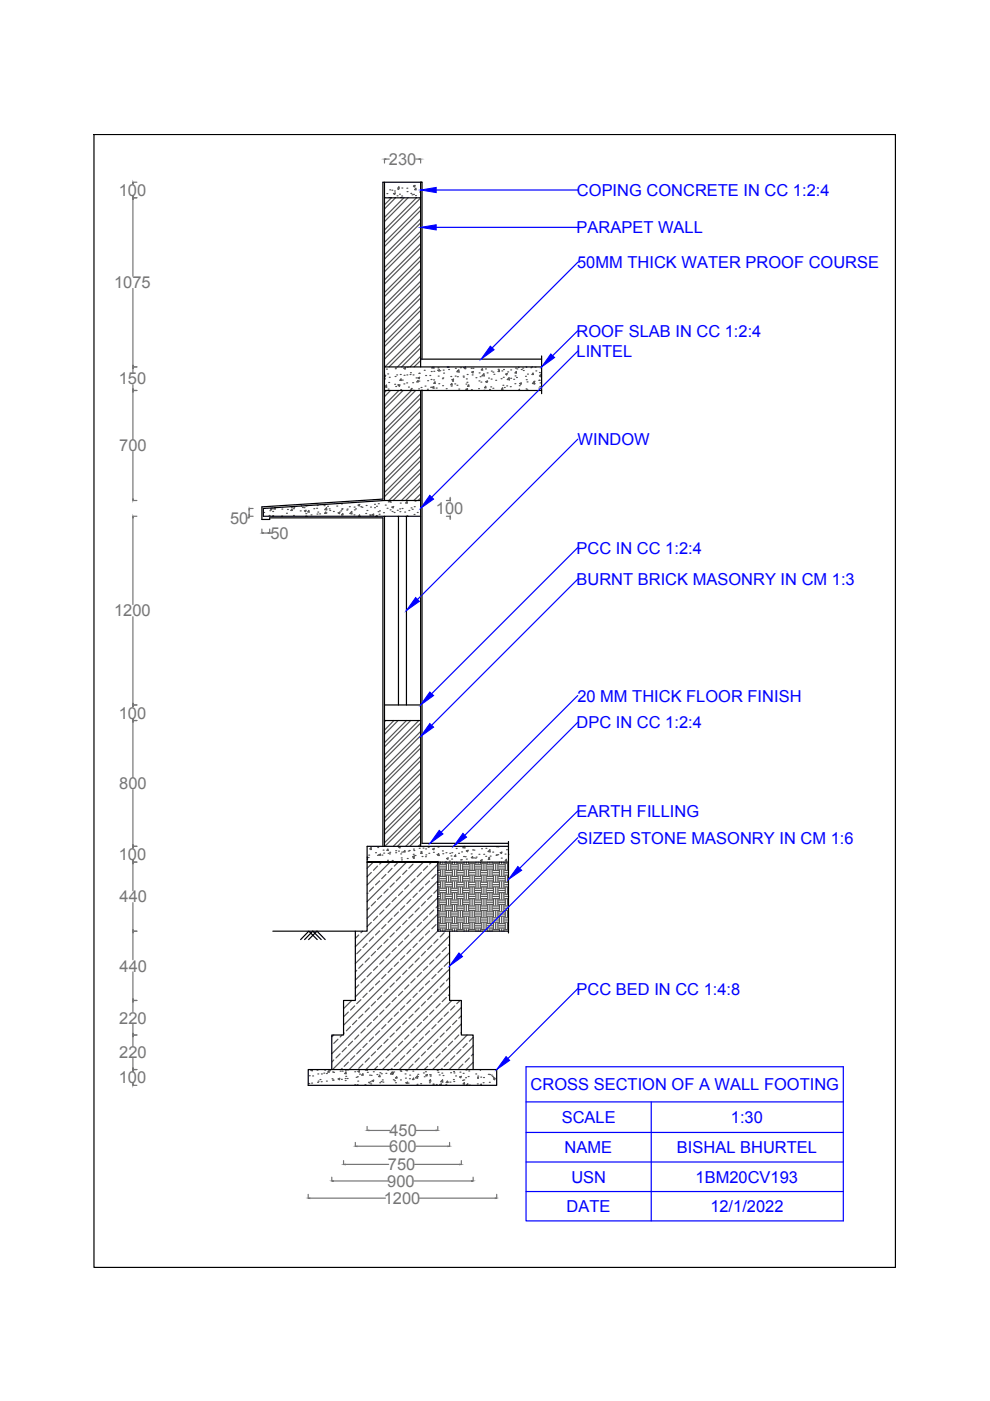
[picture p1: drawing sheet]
<svg xmlns="http://www.w3.org/2000/svg" width="210mm" height="297mm" viewBox="0 0 210 297" stroke-linecap="round" stroke-linejoin="round" font-family="sans-serif">
<!-- layer: DIM -->
<g fill="none" stroke="#767676" stroke-width=".25">
<path d="M28.2 39h.1M28.2 38.6h.8M81.5 33.7v.9M81.8 33.7h.7M88.1 33.7h.7M89.2 33.7v.9M28.2 41.6h.1M28.2 42.3v16.3M28.2 41.9h.8M28.2 61.2v16.3M28.2 78.1v.9M28.2 77.8h.8"/>
<path d="M28.2 81.6v.9M28.2 83.1v10.1M28.2 95.7v10.1M28.2 82.8h.8M28.2 109.8v18.4M28.2 109.5h.8M28.2 106.1h.8M52.8 107.8h.9M52.8 108.1v1M53.7 109.5h-.9v.3h-.3M55.5 112.2v.8M55.8 113h1"/>
<path d="M57.2 112.2v.8h.3M94.6 109.5h.9M94.6 106.1h.9M95.4 105.4v.4M95.4 109.8v.3M28.2 130.8v18.3M28.2 149.8h.1M28.2 152.4v.1M28.2 153.1v11.7M28.2 149.5h.8M28.2 152.8h.8M28.2 167.4v11.7"/>
<path d="M28.2 179.8h.1M28.2 179.4h.8M28.2 197.4h.8M28.2 182.8h.8M28.2 182.4h.1M28.2 183.1v5.7M28.2 191.4v5.7M28.2 197.8v5.7M28.2 219.4h.1M28.2 206.1v5.7M28.2 212.5v2M28.2 217.1v2"/>
<path d="M28.2 219.8v2.1M28.2 219.4h.8M28.2 212.1h.8M28.2 224.4v2M28.2 227.1v.1M28.2 229.7v.1M28.2 230.1h.8M28.2 226.8h.8M77.8 238.8v.9M78.2 239.7h4.4M88.3 239.7h4.2M92.8 238.8v.9"/>
<path d="M65.3 253.2v.8M65.7 254h16M70.3 249.6v.8M70.7 250.4h11.5M72.8 246.1v.8M73.2 246.9h9.2M75.3 242.2v.8M75.7 243h7M87.8 250.4h12.2M87.9 246.9h9.6M88.2 243h6.8M88.9 254h16.1"/>
<path d="M95.3 242.2v.8M97.8 246.1v.8M100.3 249.6v.8M105.3 253.2v.8"/>
</g>
<g fill="#767676" stroke="#767676" stroke-width=".21">
<path d="M28.1 197.1h.2l-.1 .3z"/>
<path d="M28.2 182.8l.1 .3h-.2z"/>
<path d="M28.1 149.1h.2l-.1 .4z"/>
<path d="M28.2 109.5l.1 .3h-.2z"/>
<path d="M77.8 239.7l.4-.1v.1z"/>
<path d="M92.5 239.6l.3 .1h-.3z"/>
<path d="M75.3 243h.4v.1z"/>
<path d="M95 243h.3l-.3 .1z"/>
<path d="M72.8 246.9l.4-.1v.2z"/>
<path d="M97.5 246.8l.3 .1-.3 .1z"/>
<path d="M70.3 250.4l.4-.1v.2z"/>
<path d="M100 250.3l.3 .1-.3 .1z"/>
<path d="M65.3 254h.4v.1z"/>
<path d="M105 254h.3l-.3 .1z"/>
<path d="M28.1 229.8h.2l-.1 .3z"/>
<path d="M28.2 226.8l.1 .3h-.2z"/>
<path d="M28.1 226.4h.2l-.1 .4z"/>
<path d="M28.2 219.4l.1 .4h-.2z"/>
<path d="M28.1 219.1h.2l-.1 .3z"/>
<path d="M28.2 212.1l.1 .4h-.2z"/>
<path d="M28.1 182.4h.2l-.1 .4z"/>
<path d="M28.2 179.4l.1 .4h-.2z"/>
<path d="M28.2 152.8l.1 .3h-.2z"/>
<path d="M28.1 179.1h.2l-.1 .3z"/>
<path d="M28.1 152.5h.2l-.1 .3z"/>
<path d="M28.2 149.5l.1 .3h-.2z"/>
<path d="M28.1 105.8h.2l-.1 .3z"/>
<path d="M28.2 82.8l.1 .3h-.2z"/>
<path d="M28.1 82.5h.2l-.1 .3z"/>
<path d="M28.2 77.8l.1 .3h-.2z"/>
<path d="M28.1 77.5h.2l-.1 .3z"/>
<path d="M28.2 41.9l.1 .4h-.2z"/>
<path d="M28.1 41.6h.2l-.1 .3z"/>
<path d="M28.2 38.6l.1 .4h-.2z"/>
<path d="M95.4 105.8h.1l-.1 .3z"/>
<path d="M95.4 109.5l.1 .3h-.1z"/>
<path d="M81.5 33.7l.3 .1z"/>
<path d="M88.8 33.7h.4z"/>
<path d="M28.2 197.4l.1 .4h-.2z"/>
<path d="M28.1 211.8h.2l-.1 .3z"/>
<path d="M52.8 107.8l.1 .3h-.1z"/>
<path d="M52.8 109.1h.1l-.1 .4z"/>
<path d="M55.5 113l.3-.1v.2z"/>
<path d="M56.8 112.9l.4 .1-.4 .1z"/>
</g>
<!-- layer: HATC -->
<g fill="none" stroke="#545454" stroke-width=".25">
<path d="M84.6 39.6l.1 .3h-.3zM85.2 39.9h.1M86.3 39.9h.1M87.7 39.4l.3-.1-.1 .3zM87.7 39.6h.1M88.2 39.9v.3h-.3zM82 41h.1M82.6 41.9h.1M82.6 40.2h.1M83 41.9l-1.5 1.5M83.1 40.3h.1M83.4 41l.4-.1-.1 .3z"/>
<path d="M83.6 40.5h.1M83.8 41.9l-2.3 2.4M84.2 41.5h.1M84.4 40.2h.1M84.7 41.2h.1M84.9 41.9h.1M85.2 41.6h.1M85.6 41.9l-4.1 4.2M86.3 40.6h.1M86.5 41.9l-5 5.1M87.1 41h.1M87.4 41.3h.1"/>
<path d="M87.7 41.2h.1M88.1 41.5h.1M88.3 41.9l-6.8 6.9M89 40.7h.1M89.2 43.7l-7.7 7.7M89.2 46.4l-7.7 7.6M89.2 49.1l-7.7 7.6M89.2 51.7l-7.7 7.6M89.2 54.3l-7.7 7.7M89.2 57l-7.7 7.7M89.2 59.6l-7.7 7.7M89.2 42l-7.7 7.6"/>
<path d="M89.2 44.6l-7.7 7.7M89.2 47.3l-7.7 7.6M89.2 49.9l-7.7 7.7M89.2 52.6l-7.7 7.6M89.2 55.2l-7.7 7.7M89.2 57.9l-7.7 7.6M81.5 79.7l.3-.1-.1 .3zM81.9 78.3h.1M82.2 79.3h.1M82.5 80h.1M83.8 79.8h.1M83.8 78.2h.1"/>
<path d="M83.8 78h.1M84.1 79.5h.1M84.9 79.4h.1M85.6 78.1l.4-.1-.1 .3zM85.7 79.6h.1M86.3 79.5h.1M86.3 77.8h.1M86.9 79.4h.1M87 79h.1M87.6 79.5h.1M88.8 79.1h.1M88.9 79.1h.1"/>
<path d="M89.2 75.6l-2.3 2.2M89.2 62.3l-7.7 7.7M89.2 64.9l-7.7 7.7M89.2 67.6l-7.7 7.7M89.2 70.3l-7.6 7.5M89.2 72.9l-4.9 4.9M89.2 60.5l-7.7 7.7M89.2 63.2l-7.7 7.7M89.2 65.8l-7.7 7.7M89.2 68.5l-7.7 7.6M89.2 71.1l-6.7 6.7M89.2 73.8l-4 4"/>
<path d="M89.2 76.4l-1.4 1.4M89.9 78.5h.1M90.2 79.6h.1M91.1 79.6h.1M91.4 78.8h.1M91.8 77.8l-.2 .2h.4v-.2M92 78.7h.1M92.8 78.5l.4-.1-.1 .3zM92.9 78h.1M92.9 79.7h.1M93.2 78.6h.1M94 78.5h.1"/>
<path d="M94.1 79.1h.1M94.9 77.8h.3M94.9 77.8h.1M94.9 77.9h.1M95.1 78.3h.1M95.2 77.8h.1M95.6 79.8h.1M96.5 79.7h.1M96.5 78.1h.1M96.9 78.8l.4-.4 .1 .5zM97 79.9h.1M97 78.6h.1"/>
<path d="M97.6 78h.1M98.2 79.7h.1M98.2 80h.1M98.3 77.9h.1M98.7 77.8v.4l-.2-.1zM99 79.4h.1M99.9 78.1h.1M100 78.9l.4-.1-.1 .3zM100.1 79.5h.1M100.3 78.1h.1M101.6 79.1h.1M101.8 79.9h.1"/>
<path d="M102.3 78.2v.3l-.2-.1zM102.6 79.2l.1 .5h-.5zM102.9 78.2h.1M103.3 79.1h.1M104.2 78.7h.1M104.5 78.9h.1M104.7 79.4h.1M105.6 78.3h.1M105.9 78.5v.3h-.3zM106.4 78.6h.1M106.7 80h.1M106.8 78.3h.1"/>
<path d="M107.2 79.3l.4-.1-.2 .3zM107.6 78.9h.1M108.3 78.4h.1M109.2 79.7h.1M109.3 78h.1M109.5 78.8v.3h-.3zM109.6 78.2h.1M109.9 77.9h.1M110.5 78.3h.1M110.8 78h.1M110.9 78.6h.1M111.4 79.8h.1"/>
<path d="M111.5 77.8h.2M111.8 79.3h.1M112.6 78h.1M112.7 77.8h.1M113 79.1l.1 .3h-.3zM113.4 77.8h.1M113.6 78.6h.1M114.4 79h.1M114.4 79.7l.4-.1-.2 .3zM114.5 79.4h.1M81.5 80.3h.1M81.6 82l.3-.4 .1 .5z"/>
<path d="M81.9 82.8l-.4 .4M82.3 82.5h.1M82.4 81.1h.1M82.8 82.8l-1.3 1.3M83.7 81.5h.1M83.9 81.9h.1M84.4 81.6h.1M84.4 81.7l.4-.1-.1 .3zM84.6 82.8l-3.1 3.1M84.9 82.6h.1M85 80.3l.1 .4-.3-.1zM85.3 80.6h.1"/>
<path d="M85.5 82.8l-4 3.9M85.6 81.4h.1M86.2 81.2h.1M86.6 82.1h.1M86.9 82.8l.4-.3v.3M87.2 82.4h.1M87.2 82.8l-5.7 5.7M87.5 81.1h.1M87.6 82.7h.1M88.1 82.8l-6.6 6.6M88.2 80.1h.1M88.6 80.7l.1 .3h-.3z"/>
<path d="M88.6 80.1l.4-.1-.1 .3zM88.8 82.5h.1M88.8 80.8h.1M89.2 83.5l-7.7 7.7M89.2 86.1l-7.7 7.7M89.2 88.8l-7.7 7.7M89.2 91.5l-7.7 7.6M89.2 94.1l-7.7 7.7M89.2 96.8l-7.7 7.6M89.2 99.4l-6.7 6.7M89.2 84.4l-7.7 7.7M89.2 87l-7.7 7.7"/>
<path d="M89.2 89.7l-7.7 7.7M89.2 92.4l-7.7 7.6M89.2 95l-7.7 7.6M89.2 97.6l-7.7 7.7M89.3 82.2h.1M89.4 82.7h.1M90.1 81.9h.1M90.6 82.5h.1M90.7 80.7h.1M91.3 82.1h.1M91.4 80.5h.1M91.6 82.1l.4-.1-.2 .3z"/>
<path d="M91.9 82.3h.1M91.9 80.5h.1M92.2 81l.1 .3h-.3zM92.5 82.3h.1M93 81.4h.1M93.8 80.3h.1M93.8 81.8h.1M93.9 80.1h.1M94.6 82.4h.1M95.7 81.9h.1M95.8 81.3l.1 .3h-.3zM95.8 80.5l.4-.1-.1 .3z"/>
<path d="M96 80.8h.1M96.4 81.4h.1M96.9 81.7h.1M97.3 82.5h.1M98.8 81.4h.1M98.8 82.5l.3-.1-.1 .3zM98.9 80.3h.1M99 82.7h.1M99 81.1h.1M99.4 81.6v.3h-.3zM99.9 82.6h.1M100.9 80.1h.1"/>
<path d="M101.5 82.4h.1M101.5 80.8h.1M102 81h.1M102.6 82.7h.1M103 81.9v.3h-.3zM103 80.9l.4-.1-.2 .3zM103.2 80.8h.1M103.6 80.2h.1M103.8 82.6h.1M104 82h.1M104.1 80.4h.1M104.5 82.3h.1"/>
<path d="M105.1 80.6h.1M106.2 80.3h.1M106.5 82.2l.1 .3h-.3zM106.6 81.7h.1M106.9 82.2h.1M107.4 81.8h.1M107.9 80.1l.1 .4h-.4zM108.2 82h.1M108.3 80.2h.1M108.9 80.4h.1M109.2 81.4h.1M109.5 80h.1"/>
<path d="M109.9 82.8l.2-.3 .1 .3M110.1 81.8h.1M110.2 81.3l.3-.1-.1 .3zM110.3 81.4h.1M111.5 82.5h.1M111.6 80.5h.1M111.7 82.7h.1M111.7 81h.1M113.2 81.4h.1M113.2 80.8h.1M113.3 80.9l.1 .5-.5-.1zM114.2 80.6h.1"/>
<path d="M114.2 82.3h.1M114.3 80.6h.1M114.5 81.9h.1M114.5 81.2h.1M55.9 108.7h.1M57.1 109.3h.1M57.2 108.3h.1M57.3 107.9l.4-.1-.1 .3zM57.8 108.4h.1M57.8 109.3h.1M58.1 107.9l.2-.3 .1 .3zM59.7 109.4h.1"/>
<path d="M59.8 107.9h.1M60.7 108.8h.1M60.9 108h.1M61.8 107.6h.1M61.9 107.9l.1 .3h-.3zM62.2 109.3h.1M62.2 107.9h.1M62.3 107.6h.1M63.7 108.3h.1M63.9 107.3h.1M64 107.3h.1M64.1 107.6h.1"/>
<path d="M64.5 107.6h.1M64.5 108.3l.4-.1-.1 .3zM64.8 108.9h.1M64.8 109.4h.1M64.9 107.3h.1M65.5 108.2l.1 .4-.3-.1zM65.9 109.2h.1M66.5 107.9h.1M67.1 107.8h.1M67.2 109h.1M67.3 107.2h.1M67.4 108.6h.1"/>
<path d="M67.8 109h.1M68.5 107h.1M68.7 107.2h.1M68.8 108.8l.3-.2v.3zM68.9 108l.3-.4 .1 .5h-.4M69.1 108.7h.1M69.5 107.3h.1M69.8 107.9h.1M69.9 108.2h.1M70.7 108.4h.1M71.4 107.3h.1M71.7 108.7l.4-.1-.1 .3z"/>
<path d="M72.2 108.3h.1M72.4 106.8h.1M72.5 108h.1M72.5 107.9h.1M72.7 108.9v.3h-.3zM73.5 108.1h.1M73.6 107.9h.1M74.1 107.4h.1M74.6 108.4v.6l-.4-.1zM75 109.2h.1M75.1 107.5h.1M75.1 108.1h.1"/>
<path d="M75.4 107.9h.1M75.9 107.1l.4-.1-.2 .3zM76 109.5l.2-.3 .1 .3M76.5 107.4h.1M76.7 107.6h.1M77.5 108.9h.1M77.6 107.2h.1M77.8 108.2h.1M78.4 109.2h.1M78.5 109.3h.1M78.6 107.5h.1M78.9 109.1l.3-.1-.1 .3z"/>
<path d="M79.4 107.6h.1M79.4 106.9h.1M79.7 109.5l.2-.2 .1 .2M79.8 107.3h.1M80.2 108.5h.1M80.2 106.8h.1M80.4 109h.1M80.5 108.3h.1M81.3 108.7h.1M81.7 107.1h.1M82.1 107.8h.1M82.3 106.4h.1"/>
<path d="M82.7 106.1l-.2 .2 .3 .1-.1-.3M82.7 108.1h.1M82.8 106.5h.1M83.1 107.5l.4-.1-.2 .3zM83.1 108.4h.1M83.6 108.7h.1M84.2 108.2h.1M84.7 107.9h.1M84.8 108.5h.1M84.9 106.7h.1M85.2 107.8h.1M85.3 106.1h.1"/>
<path d="M85.8 108.6h.1M86.1 106.5h.1M86.3 109.5h.1M86.3 106.4v.3h-.3zM86.7 108.2h.1M87.2 107.7h.1M87.4 108h.1M87.8 109.1h.1M87.8 107.4h.1M88 106.2h.1M88.5 108.7h.1M89.2 102.1l-4.1 4"/>
<path d="M89.2 104.7l-1.5 1.4M89.2 100.3l-5.9 5.8M89.2 102.9l-3.2 3.2M89.2 105.6l-.6 .5M81.7 152.8l-.2 .2M83.5 152.8l-2 2M84.4 152.8l-2.9 2.9M86.2 152.8l-4.7 4.7M87.1 152.8l-5.6 5.6M88.8 152.8l-7.3 7.3M89.2 155.1l-7.7 7.7M89.2 157.8l-7.7 7.6"/>
<path d="M89.2 153.3l-7.7 7.7M89.2 156l-7.7 7.6M89.2 158.6l-7.7 7.7M78.7 179.7v.3h-.3zM80.1 179.7h.1M84.5 179.6l.4-.1-.1 .3zM88.9 179.9h.1M89.2 174.5l-4.9 4.9M89.2 160.4l-7.7 7.6M89.2 163.1l-7.7 7.6M89.2 165.7l-7.7 7.7M89.2 168.3l-7.7 7.7"/>
<path d="M89.2 171l-7.7 7.7M89.2 173.6l-5.8 5.8M89.2 176.3l-3.2 3.1M89.2 179l-.5 .4M89.2 161.3l-7.7 7.6M89.2 163.9l-7.7 7.7M89.2 166.6l-7.7 7.6M89.2 169.2l-7.7 7.7M89.2 171.9l-7.6 7.5M89.2 177.2l-2.3 2.2M89.7 179.8h.1M90.2 180h.1"/>
<path d="M90.8 179.6h.1M92.9 179.6h.1M96.7 179.9h.1M98.4 179.4l-.2 .3 .4 .1-.1-.4M102.1 179.9h.1M103 179.9h.1M105.2 179.5h.1M105.6 179.6h.1M76.1 198.2l-.8 .8M76.9 197.4l-.4 .4M77.8 189.4h.1M77.8 181.7v.5"/>
<path d="M78 181.8h.1M78.2 181.3h.1M78.3 192.5l-.5 .4M78.6 180.1h.1M78.7 185l-.9 .9M78.7 195.6l-.9 .9M79.1 182.8l-1.3 1.3M79.2 188.1l-.9 .9M79.2 198.7l-.9 .8M79.6 180.8h.1M79.6 191.2l-.9 .9M80 181.3h.1"/>
<path d="M80 183.6l-.8 .9M80 194.3l-.8 .8M80.3 181.2l.4-.1-.1 .3zM80.5 186.8l-.9 .8M80.5 197.3l-.9 .9M80.9 182.8l-.4 .4M80.9 189.9l-.9 .8M81 181.3h.1M81.2 180.2h.1M81.3 182.7h.1M81.4 180.9h.1M81.4 192.9l-.9 .9"/>
<path d="M81.8 185.4l-.9 .9M81.8 196l-.9 .9M82.2 182.4h.1M82.2 180l.1 .3h-.3zM82.3 180.9h.1M82.3 188.5l-.9 .9M82.3 199.1l-.9 .9M82.5 182.7h.1M82.6 181h.1M82.6 180.7h.1M82.7 182.8l-4.9 4.8M82.7 191.6l-.9 .9"/>
<path d="M83 182.8l.2-.3v.3M83.1 184.1l-.8 .9M83.1 194.7l-.8 .9M83.2 182.4h.1M83.6 187.2l-.9 .9M83.6 197.8l-.9 .9M83.9 180.8h.1M83.9 180.4h.1M84 190.3l-.9 .9M84.4 182.8l-.8 .8M84.5 180.5h.1M84.5 193.4l-.9 .9"/>
<path d="M84.9 185.9l-.9 .9M84.9 196.5l-.9 .8M84.9 181h.1M85.1 181.9h.1M85.1 182.3h.1M85.2 180.7h.1M85.4 189l-.9 .9M85.4 199.5l-.9 .9M85.8 192.1l-.9 .8M85.8 180.3l.1 .3h-.3zM86.2 182.8l-8.4 8.4M86.3 184.5l-.9 .9"/>
<path d="M86.3 195.1l-.9 .9M86.3 182h.1M86.6 180.5h.1M86.7 187.6l-.9 .9M86.7 198.2l-.9 .9M86.8 180.3h.1M87.1 190.7l-.8 .9M87.5 181.6l.4-.1-.2 .3zM87.6 181.8h.1M87.6 183.2l-.9 .9M87.6 193.8l-.9 .9M87.6 181.1h.1"/>
<path d="M87.7 180h.1M87.7 182h.1M87.7 180.3h.1M88 181.4h.1M88 186.3l-.9 .9M88 196.9l-.9 .9M88.5 189.4l-.9 .9M88.9 192.5l-.9 .9M89.2 180.6h.1M89.4 185l-.9 .9M89.4 195.6l-.9 .9M89.4 180.6l.1 .4-.3-.1z"/>
<path d="M89.5 181.6h.1M89.8 182.8l-12 11.9M89.8 188.1l-.9 .9M89.8 198.7l-.9 .8M90.2 181.6h.1M90.2 191.2l-.8 .9M90.3 181.3h.1M90.7 183.6l-.9 .9M90.7 194.3l-.9 .8M90.9 180.9h.1M91.1 186.8l-.9 .8M91.1 197.3l-.9 .9"/>
<path d="M91.5 182.8l-.4 .4M91.6 189.9l-.9 .8M91.7 180l.4-.1-.1 .3zM91.9 180.7h.1M92 192.9l-.9 .9M92.4 185.4l-.8 .9M92.4 196l-.8 .9M92.7 181.2h.1M92.8 181.3h.1M92.8 182.7h.1M92.8 183h.4M92.8 185.5h.4"/>
<path d="M92.8 188h.4M92.8 190.5h.4M92.8 193h.4M92.8 195.5h.4M92.8 185h.4M92.8 187.6h.4M92.8 190.1h.4M92.8 192.6h.4M92.8 195.1h.4M92.8 184.6h.4M92.8 187.1h.4M92.8 189.6h.4"/>
<path d="M92.8 194.6h.4M92.8 197.1h.4M92.8 183.2l-17.5 17.5M92.8 186.8l-17.5 17.5M92.8 190.3l-17.5 17.5M92.8 193.8l-17.5 17.6M92.8 197.4l-20 20M92.8 188.5l-.8 .9M92.9 199.1l-.9 .9M92.9 181.4h.1M93 181l.1 .3h-.3zM93.1 183.2v1.2"/>
<path d="M93.1 185.7v1.2M93.1 188.2v1.2M93.1 190.7v1.2M93.1 193.2v1.2M93.1 195.7v1.2M93.2 184.3h1.3M93.2 186.8h1.3M93.2 189.3h1.3M93.2 191.8h1.3M93.2 194.3h1.3M93.2 196.8h1.3M93.2 183.8h1.3"/>
<path d="M93.2 186.3h1.3M93.2 188.8h1.3M93.2 191.3h1.3M93.2 193.8h1.3M93.2 196.3h1.3M93.2 183.3h1.3M93.2 185.8h1.3M93.2 188.3h1.3M93.2 190.8h1.3M93.2 192.1h-.4l-.4 .4M93.2 193.3h1.3M93.2 195.8h1.3"/>
<path d="M93.4 182.8v.4M93.4 184.4v1.3M93.4 186.9v1.3M93.4 189.4v1.3M93.4 191.9v1.3M93.4 194.4v1.3M93.4 196.9v.5M93.8 180.4h.1M93.9 181h.1M93.9 182.8v.4M93.9 184.4v1.3M93.9 186.9v1.3"/>
<path d="M93.9 189.4v1.3M93.9 191.9v1.3M93.9 194.4v1.3M93.9 196.9v.5M94.2 197.8l-.9 .9M94.3 182.8v.4M94.3 184.4v1.3M94.3 186.9v1.3M94.3 189.4v1.3M94.3 191.9v1.3M94.3 194.4v1.3M94.3 196.9v.5"/>
<path d="M94.5 182.7h.1M94.5 183h1.2M94.5 185.5h1.2M94.5 188h1.2M94.5 190.5h1.2M94.5 193h1.2M94.5 195.5h1.2M94.5 185h1.2M94.5 187.6h1.2M94.5 190.1h1.2M94.5 192.6h1.2M94.5 195.1h1.2"/>
<path d="M94.5 184.6h1.2M94.5 187.1h1.2M94.5 189.6h1.2M94.5 192.1h1.2M94.5 194.6h1.2M94.5 197.1h1.2M94.6 180.8h.1M94.6 183.2v1.2M94.6 185.7v1.2M94.6 188.2v1.2M94.6 190.7v1.2M94.6 193.2v1.2"/>
<path d="M94.6 195.7v1.2M94.7 182l.3-.1-.1 .3zM95.1 183.2v1.2M95.1 185.7v1.2M95.1 188.2v1.2M95.1 190.7v1.2M95.1 193.2v1.2M95.1 195.7v1.2M95.3 182.6h.1M95.3 198.4l-25 25M95.4 180.9h.1M95.6 183.2v1.2"/>
<path d="M95.6 185.7v1.2M95.6 188.2v1.2M95.6 190.7v1.2M95.6 193.2v1.2M95.6 195.7v1.2M95.6 181.5h.1M95.7 182.1h.1M95.7 184.3h1.3M95.7 186.8h1.3M95.7 189.3h1.3M95.7 191.8h1.3M95.7 194.3h1.3"/>
<path d="M95.7 196.8h1.3M95.7 183.8h1.3M95.7 186.3h1.3M95.7 188.8h1.3M95.7 191.3h1.3M95.7 193.8h1.3M95.7 196.3h1.3M95.7 183.3h1.3M95.7 185.8h1.3M95.7 188.3h1.3M95.7 190.8h1.3M95.7 193.3h1.3"/>
<path d="M95.7 195.8h1.3M95.8 180.8h.1M95.9 182.8v.4M95.9 184.4v1.3M95.9 186.9v1.3M95.9 189.4v1.3M95.9 191.9v1.3M95.9 194.4v1.3M95.9 196.9v.5M96.4 182.8v.4M96.4 184.4v1.3M96.4 186.9v1.3"/>
<path d="M96.4 189.4v1.3M96.4 191.9v1.3M96.4 194.4v1.3M96.4 196.9v.5M96.6 181.3v.3h-.3zM96.8 182.8v.4M96.8 184.4v1.3M96.8 186.9v1.3M96.8 189.4v1.3M96.8 191.9v1.3M96.8 194.4v1.3M96.8 196.9v.5"/>
<path d="M97 183h1.2M97 185.5h1.2M97 188h1.2M97 190.5h1.2M97 193h1.2M97 195.5h1.2M97 185h1.2M97 187.6h1.2M97 190.1h1.2M97 192.6h1.2M97 195.1h1.2M97 184.6h1.2"/>
<path d="M97 187.1h1.2M97 189.6h1.2M97 192.1h1.2M97 194.6h1.2M97 197.1h1.2M97.1 183.2v1.2M97.1 185.7v1.2M97.1 188.2v1.2M97.1 190.7v1.2M97.1 193.2v1.2M97.1 195.7v1.2M97.2 180.9h.1"/>
<path d="M97.6 183.2v1.2M97.6 185.7v1.2M97.6 188.2v1.2M97.6 190.7v1.2M97.6 193.2v1.2M97.6 195.7v1.2M97.6 182.3h.1M97.8 182.3h.1M97.9 180.6h.1M98.1 183.2v1.2M98.1 185.7v1.2M98.1 188.2v1.2"/>
<path d="M98.1 190.7v1.2M98.1 193.2v1.2M98.1 195.7v1.2M98.2 184.3h1.3M98.2 186.8h1.3M98.2 189.3h1.3M98.2 191.8h1.3M98.2 194.3h1.3M98.2 196.8h1.3M98.2 183.8h1.3M98.2 186.3h1.3M98.2 188.8h1.3"/>
<path d="M98.2 191.3h1.3M98.2 193.8h1.3M98.2 196.3h1.3M98.2 183.3h1.3M98.2 185.8h1.3M98.2 188.3h1.3M98.2 190.8h1.3M98.2 193.3h1.3M98.2 195.8h1.3M98.3 181.6h.1M98.4 182.8v.4M98.4 184.4v1.3"/>
<path d="M98.4 186.9v1.3M98.4 189.4v1.3M98.4 191.9v1.3M98.4 194.4v1.3M98.4 196.9v.5M98.6 181.6h.1M98.9 182.1h.1M98.9 180.4l.4-.1-.2 .3zM98.9 182.8v.4M98.9 184.4v1.3M98.9 186.9v1.3M98.9 189.4v1.3"/>
<path d="M98.9 191.9v1.3M98.9 194.4v1.3M98.9 196.9v.5M99 180.4h.1M99.3 182.8v.4M99.3 184.4v1.3M99.3 186.9v1.3M99.3 189.4v1.3M99.3 191.9v1.3M99.3 194.4v1.3M99.3 196.9v.5M99.5 183h1.2"/>
<path d="M99.5 185.5h1.2M99.5 188h1.2M99.5 190.5h1.2M99.5 193h1.2M99.5 195.5h1.2M99.5 185h1.2M99.5 187.6h1.2M99.5 190.1h1.2M99.5 192.6h1.2M99.5 195.1h1.2M99.5 184.6h1.2M99.5 187.1h1.2"/>
<path d="M99.5 189.6h1.2M99.5 192.1h1.2M99.5 194.6h1.2M99.5 197.1h1.2M99.6 183.2v1.2M99.6 185.7v1.2M99.6 188.2v1.2M99.6 190.7v1.2M99.6 193.2v1.2M99.6 195.7v1.2M99.9 181h.1M99.9 181.8l.3-.2v.3z"/>
<path d="M100.1 183.2v1.2M100.1 185.7v1.2M100.1 188.2v1.2M100.1 190.7v1.2M100.1 193.2v1.2M100.1 195.7v1.2M100.2 180.2h.1M100.4 181.9h.1M100.5 180.2h.1M100.6 183.2v1.2M100.6 185.7v1.2M100.6 188.2v1.2"/>
<path d="M100.6 190.7v1.2M100.6 193.2v1.2M100.6 195.7v1.2M100.7 184.3h1.3M100.7 186.8h1.3M100.7 189.3h1.3M100.7 191.8h1.3M100.7 194.3h1.3M100.7 196.8h1.3M100.7 183.8h1.3M100.7 186.3h1.3M100.7 188.8h1.3"/>
<path d="M100.7 191.3h1.3M100.7 193.8h1.3M100.7 196.3h1.3M100.7 183.3h1.3M100.7 185.8h1.3M100.7 188.3h1.3M100.7 190.8h1.3M100.7 193.3h1.3M100.7 195.8h1.3M100.8 181.9h.1M100.9 182.8v.4M100.9 184.4v1.3"/>
<path d="M100.9 186.9v1.3M100.9 189.4v1.3M100.9 191.9v1.3M100.9 194.4v1.3M100.9 196.9v.5M101 181.7h.1M101.4 182.8v.4M101.4 184.4v1.3M101.4 186.9v1.3M101.4 189.4v1.3M101.4 191.9v1.3M101.4 194.4v1.3"/>
<path d="M101.4 196.9v.5M101.5 181.1h.1M101.8 182.8v.4M101.8 184.4v1.3M101.8 186.9v1.3M101.8 189.4v1.3M101.8 191.9v1.3M101.8 194.4v1.3M101.8 196.9v.5M101.9 182.4l.3-.1-.1 .3zM102 183h1.2M102 185.5h1.2"/>
<path d="M102 188h1.2M102 190.5h1.2M102 193h1.2M102 195.5h1.2M102 185h1.2M102 187.6h1.2M102 190.1h1.2M102 192.6h1.2M102 195.1h1.2M102 184.6h1.2M102 187.1h1.2M102 189.6h1.2"/>
<path d="M102 192.1h1.2M102 194.6h1.2M102 197.1h1.2M102.1 183.2v1.2M102.1 185.7v1.2M102.1 188.2v1.2M102.1 190.7v1.2M102.1 193.2v1.2M102.1 195.7v1.2M102.6 181.1h.1M102.6 183.2v1.2M102.6 185.7v1.2"/>
<path d="M102.6 188.2v1.2M102.6 190.7v1.2M102.6 193.2v1.2M102.6 195.7v1.2M103 181.6h.1M103.1 183.2v1.2M103.1 185.7v1.2M103.1 188.2v1.2M103.1 190.7v1.2M103.1 193.2v1.2M103.1 195.7v1.2M103.2 184.3h1.3"/>
<path d="M103.2 186.8h1.3M103.2 189.3h1.3M103.2 191.8h1.3M103.2 194.3h1.3M103.2 196.8h1.3M103.2 183.8h1.3M103.2 186.3h1.3M103.2 188.8h1.3M103.2 191.3h1.3M103.2 193.8h1.3M103.2 196.3h1.3M103.2 183.3h1.3"/>
<path d="M103.2 185.8h1.3M103.2 188.3h1.3M103.2 190.8h1.3M103.2 193.3h1.3M103.2 195.8h1.3M103.4 182.8v.4M103.4 184.4v1.3M103.4 186.9v1.3M103.4 189.4v1.3M103.4 191.9v1.3M103.4 194.4v1.3M103.4 196.9v.5"/>
<path d="M103.5 180.5l.4-.3v.4zM103.6 181.8h.1M103.7 181.9l.1 .3h-.3zM103.9 182.8v.4M103.9 184.4v1.3M103.9 186.9v1.3M103.9 189.4v1.3M103.9 191.9v1.3M103.9 194.4v1.3M103.9 196.9v.5M103.9 181.5h.1M104.3 182.8v.4"/>
<path d="M104.3 184.4v1.3M104.3 186.9v1.3M104.3 189.4v1.3M104.3 191.9v1.3M104.3 194.4v1.3M104.3 196.9v.5M104.5 180.7h.1M104.5 183h1.2M104.5 185.5h1.2M104.5 188h1.2M104.5 190.5h1.2M104.5 193h1.2"/>
<path d="M104.5 195.5h1.2M104.5 185h1.2M104.5 187.6h1.2M104.5 190.1h1.2M104.5 192.6h1.2M104.5 195.1h1.2M104.5 184.6h1.2M104.5 187.1h1.2M104.5 189.6h1.2M104.5 192.1h1.2M104.5 194.6h1.2M104.5 197.1h1.2"/>
<path d="M104.6 183.2v1.2M104.6 185.7v1.2M104.6 188.2v1.2M104.6 190.7v1.2M104.6 193.2v1.2M104.6 195.7v1.2M105.1 183.2v1.2M105.1 185.7v1.2M105.1 188.2v1.2M105.1 190.7v1.2M105.1 193.2v1.2M105.1 195.7v1.2"/>
<path d="M105.2 181.3h.1M105.5 181.2h.1M105.6 183.2v1.2M105.6 185.7v1.2M105.6 188.2v1.2M105.6 190.7v1.2M105.6 193.2v1.2M105.6 195.7v1.2M105.7 184.3h1.3M105.7 186.8h1.3M105.7 189.3h1.3M105.7 191.8h1.3"/>
<path d="M105.7 194.3h1.3M105.7 196.8h1.3M105.7 183.8h1.3M105.7 186.3h1.3M105.7 188.8h1.3M105.7 191.3h1.3M105.7 193.8h1.3M105.7 196.3h1.3M105.7 183.3h1.3M105.7 185.8h1.3M105.7 188.3h1.3M105.7 190.8h1.3"/>
<path d="M105.7 193.3h1.3M105.7 195.8h1.3M105.9 182.8v.4M105.9 184.4v1.3M105.9 186.9v1.3M105.9 189.4v1.3M105.9 191.9v1.3M105.9 194.4v1.3M105.9 196.9v.5M106.1 180.8l.3-.1-.1 .3zM106.3 181.9h.1M106.4 182.8v.4"/>
<path d="M106.4 184.4v1.3M106.4 186.9v1.3M106.4 189.4v1.3M106.4 191.9v1.3M106.4 194.4v1.3M106.4 196.9v.5M106.8 182.8v.4M106.8 184.4v1.3M106.8 186.9v1.3M106.8 189.4v1.3M106.8 191.9v1.3M106.8 194.4v1.3"/>
<path d="M106.8 196.9v.5M107 183h.8M107 185.5h.8M107 188h.8M107 190.5h.8M107 193h.8M107 195.5h.8M107 185h.8M107 187.6h.8M107 190.1h.8M107 192.6h.8M107 195.1h.8"/>
<path d="M107 184.6h.8M107 187.1h.8M107 189.6h.8M107 192.1h.8M107 194.6h.8M107 197.1h.8M107.1 181.1h.1M107.1 183.2v1.2M107.1 185.7v1.2M107.1 188.2v1.2M107.1 190.7v1.2M107.1 193.2v1.2"/>
<path d="M107.1 195.7v1.2M107.3 182.2l.1 .3h-.3zM107.4 180.2h.1M107.6 183.2v1.2M107.6 185.7v1.2M107.6 188.2v1.2M107.6 190.7v1.2M107.6 193.2v1.2M107.6 195.7v1.2M70.8 219.4l-.5 .5M72.5 219.4l-.4 .5M73 219l-.2 .1"/>
<path d="M73.9 214.6l-.9 .9M74.3 217.7l-.9 .9M74.6 212.1l-1.8 1.8M75.2 213.3l-.9 .9M75.6 205.7l-.3 .4M75.6 216.4l-.9 .8M76.1 208.8l-.8 .8M76.1 219.4l-.9 .9M76.5 201.3l-.9 .9M76.5 211.9l-.9 .9M76.9 204.4l-.8 .9M76.9 215l-.8 .9"/>
<path d="M77.4 207.5l-.9 .9M77.4 218.1l-.9 .9M77.8 200l-.9 .9M77.8 210.6l-.9 .9M78.3 203.1l-.9 .9M78.3 213.7l-.9 .9M78.7 206.2l-.9 .9M78.7 216.8l-.9 .9M79.2 209.3l-.9 .9M79.2 219.9l-.9 .9M79.6 201.7l-.9 .9M79.6 212.4l-.9 .9"/>
<path d="M80 204.9l-.8 .8M80 215.5l-.8 .9M80.5 208l-.9 .8M80.5 218.6l-.9 .8M80.9 200.4l-.9 .9M80.9 211.1l-.9 .8M81.4 203.5l-.9 .9M81.4 214.2l-.9 .8M81.8 206.6l-.9 .9M81.8 217.2l-.9 .9M82.3 209.7l-.9 .9M82.7 202.2l-.9 .9"/>
<path d="M82.7 212.8l-.9 .9M83.1 205.3l-.8 .9M83.1 215.9l-.8 .9M83.6 208.4l-.9 .9M83.6 219l-.9 .9M84 200.9l-.9 .8M84 211.5l-.9 .9M84.5 204l-.9 .9M84.5 214.6l-.9 .9M84.9 207.1l-.9 .9M84.9 217.7l-.9 .9M85.4 210.2l-.9 .9"/>
<path d="M85.8 202.6l-.9 .9M85.8 213.3l-.9 .9M86.3 205.7l-.9 .9M86.3 216.4l-.9 .8M86.7 208.8l-.9 .9M86.7 219.4l-.9 .9M87.1 201.3l-.8 .9M87.1 211.9l-.8 .9M87.6 204.4l-.9 .9M87.6 215l-.9 .9M88 207.5l-.9 .9M88 218.1l-.9 .9"/>
<path d="M88.5 200l-.9 .9M88.5 210.6l-.9 .9M88.9 203.1l-.9 .9M88.9 213.7l-.9 .9M89.4 206.2l-.9 .9M89.4 216.8l-.9 .9M89.8 209.3l-.9 .9M89.8 219.9l-.9 .9M90.2 201.7l-.8 .9M90.2 212.4l-.8 .9M90.7 204.9l-.9 .8M90.7 215.5l-.9 .9"/>
<path d="M91.1 208l-.9 .8M91.1 218.6l-.9 .8M91.6 200.4l-.9 .9M91.6 211.1l-.9 .8M92 203.5l-.9 .9M92 214.2l-.9 .8M92.4 206.6l-.8 .9M92.4 217.2l-.8 .9M92.9 209.7l-.9 .9M93.3 202.2l-.9 .9M93.3 212.8l-.9 .9M93.8 205.3l-.9 .9"/>
<path d="M93.8 215.9l-.9 .9M94.2 208.4l-.9 .9M94.2 219l-.9 .9M94.6 200.9l-.8 .8M94.6 211.5l-.8 .9M95.1 204l-.9 .9M95.1 214.6l-.9 .9M95.3 202l-24.8 24.8M95.3 205.5l-21.3 21.3M95.3 209l-17.7 17.8M95.3 200.2l-.2 .2M95.3 207.2l-.7 .8"/>
<path d="M95.3 210.8l-.2 .3M95.5 217.7l-.9 .9M95.8 212.1l-14.7 14.7M96.4 213.3l-.9 .9M96.8 216.4l-.8 .8M97.3 219.4l-.9 .9M97.6 212.1l-.8 .7M97.8 213.6l-13.1 13.2M97.8 217.1l-9.6 9.7M97.8 215.4l-.5 .5M97.8 218.9l-.1 .1M99 219.4l-7.3 7.4"/>
<path d="M100.3 219.9l-.8 .9M65.5 229.7h.1M65.6 228.1h.1M66.1 229.6h.1M66.1 226.8l-.2 .2h.3v-.2M66.3 228.1h.1M67.2 226.9h.1M67.3 229.5h.1M67.4 227.7h.1M67.5 229.2h.1M67.8 228.9h.1M68.1 229.3h.1"/>
<path d="M68.1 227.7h.1M68.7 227.5h.1M68.8 226.8l.1 .1 .1-.1M69.2 229.2h.1M69.2 227.6h.1M69.8 227v.3h-.3zM69.9 227h.1M70.4 228.7h.1M70.5 227.3h.1M70.5 229h.1M70.6 229h.1M70.7 227.4h.1"/>
<path d="M70.8 224.7l-.5 .5M71.7 220.3l-.9 .9M71.7 228.8l.3-.2v.3zM72.1 227.1h.1M72.1 223.4l-.9 .9M72.4 228.8h.1M72.5 227.1h.1M72.5 226.5l-.2 .3M73.2 228.7h.1M73.2 229.1h.1M73.2 227h.1M73.3 228.2h.1"/>
<path d="M73.3 227.3l.1 .4-.3-.1zM73.4 222.1l-.9 .9M73.6 228.7h.1M73.7 226.9h.1M73.9 225.2l-.9 .9M74.7 220.8l-.8 .8M75.2 230h.1M75.2 227.2h.1M75.2 223.8l-.9 .9M75.5 228.4h.1M75.7 230h.1M75.8 228.3h.1"/>
<path d="M75.8 229.2h.1M75.9 227.1l.3-.1-.1 .3zM76.2 227.7h.1M76.5 222.5l-.9 .9M76.9 227.7l.1 .3h-.3zM76.9 225.6l-.8 .9M77.4 230h.1M77.5 226.8v.1h.4v-.1M77.8 221.2l-.9 .9M77.9 227.4h.1M78.1 229.5h.1M78.3 229.6h.1"/>
<path d="M78.3 224.3l-.9 .9M78.3 228h.1M78.5 229.3h.1M78.6 229.8h.1M78.7 228h.1M78.9 229.1l.3-.1-.1 .3zM79.1 227.2h.1M79.5 226.8h.1M79.6 223l-.9 .8M79.9 227.8h.1M80 226.1l-.6 .7M80.5 229.6h.1"/>
<path d="M80.5 228l.1 .3-.3-.1zM80.5 227.4h.1M80.8 229.3h.1M80.8 227.7h.1M80.9 221.6l-.9 .9M81.1 229h.1M81.2 229.4h.1M81.4 224.7l-.9 .9M81.8 227.6h.1M82.2 226.9h.1M82.3 220.3l-.9 .9M82.7 223.4l-.9 .9"/>
<path d="M83.1 227.5l.3-.1-.1 .3zM83.1 226.5l-.2 .3M83.2 227.3v.5l-.4-.1zM83.2 227.6h.1M83.4 228.9h.1M83.5 227.3h.1M83.6 229.1h.1M83.8 229.6h.1M83.8 228.5l.3-.2v.3zM84 228.5h.1M84 222.1l-.9 .9M84.5 225.2l-.9 .9"/>
<path d="M84.9 227h.1M84.9 229h.1M85 227.1h.1M85.4 220.8l-.9 .8M85.8 223.8l-.9 .9M85.9 227.7h.1M86 228.6h.1M86 226.9h.1M86 229.6l.4-.2-.1 .3zM86.2 227h.1M86.5 229.6h.1M86.8 228.7h.1"/>
<path d="M86.9 228h.1M87.1 222.5l-.8 .9M87.5 227.1h.1M87.6 225.6l-.9 .9M87.7 228.6v.3h-.3zM88.1 228.5l.4-.4v.5l-.4-.1M88.4 229.9h.1M88.5 221.2l-.9 .9M88.5 228.2h.1M88.6 227.8h.1M88.9 224.3l-.9 .9M89.2 229.8h.1"/>
<path d="M89.8 227.5h.1M89.9 228.3h.1M90.2 227.2h.1M90.2 223l-.8 .8M90.3 228l.3-.2-.1 .3zM90.7 226.1l-.8 .7M91 229.6h.1M91.1 227.9h.1M91.2 228.2h.1M91.3 227.9h.1M91.3 228.9v.3h-.3zM91.6 221.6l-.9 .9"/>
<path d="M91.8 229.9h.1M92 224.7l-.9 .9M92.5 229.9h.1M92.7 227h.1M92.9 227.4h.1M92.9 220.3l-.9 .9M93.1 227.9h.1M93.2 229.9l.4-.1-.1 .3zM93.3 223.4l-.9 .9M93.6 229.2h.1M93.7 227.5h.1M93.8 226.5l-.3 .3"/>
<path d="M93.8 228.9l-.3 .4 .4 .1-.1-.4M93.9 228h.1M94.5 230h.1M94.6 222.1l-.8 .9M94.9 229.2v.3h-.3zM94.9 229.4h.1M95.1 225.2l-.9 .9M95.4 229.4h.1M95.5 227.4h.1M96 220.8l-.9 .8M96.1 228.9h.1M96.2 227.2h.1"/>
<path d="M96.2 229.3h.1M96.3 227.5h.1M96.4 223.8l-.9 .9M96.6 228.1h.1M97.4 228.3l.4-.1-.1 .3zM97.5 227.3h.1M97.7 222.5l-.9 .9M98.1 229.1h.1M98.2 225.6l-.9 .9M98.2 227.6h.1M98.3 229h.1M98.5 229.5v.4l-.3-.1z"/>
<path d="M98.7 228.5h.1M98.8 226.9h.1M98.8 230.1l.4-.3v.3M99 221.2l-.8 .9M99.3 228.2h.1M99.4 227.1h.1M99.5 230.1h.1M99.5 224.3l-.9 .9M100.3 221.7l-5.1 5.1M100.3 225.2l-1.5 1.6M100.3 223.5l-.4 .3M100.9 227.7h.1"/>
<path d="M101.2 229.8h.1M101.2 228.6h.1M101.2 228.5h.1M101.3 228.2h.1M101.7 226.8l.2 .1v-.1M101.8 230.1l.2-.2 .1 .2M101.9 228.4h.1M102.4 229.6h.1M102.5 228.5h.1M103.5 227.8h.1M103.7 229.5h.1M103.8 227.8h.1"/>
<path d="M104.2 228h.1M104.4 228.2h.1M104.6 228.5h.1M104.6 228.8l.4-.2-.1 .3z"/>
</g>
<!-- layer: 0 -->
<g fill="none" stroke="#000" stroke-width=".25">
<path d="M19.9 28.5h170v240.2h-170zM81.5 38.6v67.5M89.2 38.6h.1M89.2 38.6v39.2M81.5 41.9h7.7M81.5 77.8h33.3M89.2 76.1h25.6M89.5 76.1v-37.5h-8.3v67.2l-25.7 1.7v2.6h1.7v-.3h24v69.6M114.8 75.5v8M81.5 82.8h33.3M89.2 82.8v96.6M89.5 82.8v96h18.3"/>
<path d="M81.5 106.1h7.7M81.5 106.1l-25.7 1.7v1.7h33.4M81.5 109.5v69.9M84.5 109.5v40M86.2 109.5v40M81.5 152.8h7.7M81.5 149.5h7.7M107.8 179.4h-30v18h-19.9M107.8 178.4v19.4M63.7 199.2l1.8-1.8 1.8 1.8M64.6 199.2l1.7-1.8 1.8 1.8M65.4 199.2l1.8-1.8 1.7 1.8"/>
<path d="M75.3 197.4v14.7h-2.5v7.3h-2.5v7.4M95.3 197.4v14.7h2.5v7.3h2.5v7.4M107.8 182.8h-30h15v14.6h15M65.3 226.8h40v3.3h-40z"/>
</g>
<!-- layer: TEXT -->
<g fill="#00f" stroke="#00f" stroke-width=".21">
<path d="M89.2 40.3l3.3-.6v1.1z"/>
<path d="M89.2 48.2l3.3-.5v1.1z"/>
<path d="M104 73.4l.8 .8-2.8 1.9z"/>
<path d="M116.8 75l.8 .8-2.8 2z"/>
<path d="M91.1 105l.8 .8-2.7 2z"/>
<path d="M88.1 126.7l.8 .8-2.7 1.9z"/>
<path d="M91.1 146.7l.8 .8-2.7 2z"/>
<path d="M91.1 153.4l.8 .8-2.7 2z"/>
<path d="M93.1 176.1l.8 .7-2.7 2z"/>
<path d="M98.2 176.7l.7 .8-2.7 1.9z"/>
<path d="M109.8 183.7l.8 .8-2.8 2z"/>
<path d="M97.3 202l.8 .8-2.8 2z"/>
<path d="M107.3 224l.8 .8-2.8 2z"/>
</g>
<g fill="none" stroke="#00f" stroke-width=".25">
<path d="M92.5 40.3h30M92.5 48.2h30M122.5 55.6l-18.2 18.2M122.5 70.1l-5.3 5.3M122.5 74.5l-31 30.9M122.5 93.1l-34 34M122.5 116.1l-31 31M122.5 122.8l-31 31M122.5 147.5l-29 28.9M122.5 153.1l-24 24M122.5 171.9l-12.3 12.2M122.5 177.6l-24.8 24.8"/>
<path d="M122.5 209.6l-14.8 14.8"/>
</g>
<!-- layer: 0 -->
<path d="M111.5 226.2h67.3v32.7h-67.3zM111.5 233.6h67.3M138.1 233.6v25.3M111.5 240.1h67.3M111.5 246.4h67.3M111.5 252.6h67.3" fill="none" stroke="#00f" stroke-width=".25"/>
<g font-size="3.5" fill="#767676">
<text x="82.5" y="35">230</text>
<text x="25.2" y="41.5">100</text>
<text x="24.2" y="61.1">1075</text>
<text x="25.2" y="81.5">150</text>
<text x="25.3" y="95.7">700</text>
<text x="48.8" y="111">50</text>
<text x="92.4" y="109.1">100</text>
<text x="57.3" y="114.2">50</text>
<text x="24.2" y="130.7">1200</text>
<text x="25.2" y="152.3">100</text>
<text x="25.3" y="167.3">800</text>
<text x="25.2" y="182.4">100</text>
<text x="25.3" y="191.3">440</text>
<text x="25.3" y="206">440</text>
<text x="25.3" y="217">220</text>
<text x="25.3" y="224.4">220</text>
<text x="25.2" y="229.7">100</text>
<text x="82.5" y="244.2">600</text>
<text x="82.6" y="240.9">450</text>
<text x="82.1" y="251.6">900</text>
<text x="82.2" y="248.1">750</text>
<text x="81.4" y="255.3">1200</text>
</g>
<g font-size="3.5" fill="#00f">
<text x="122.3" y="41.6">COPING CONCRETE IN CC 1:2:4</text>
<text x="122.2" y="49.5">PARAPET WALL</text>
<text x="122.4" y="56.9">50MM THICK WATER PROOF COURSE</text>
<text x="122.2" y="71.4">ROOF SLAB IN CC 1:2:4</text>
<text x="122.2" y="75.7">LINTEL</text>
<text x="122.5" y="94.4">WINDOW</text>
<text x="122.2" y="117.4">PCC IN CC 1:2:4</text>
<text x="122.2" y="124.1">BURNT BRICK MASONRY IN CM 1:3</text>
<text x="122.4" y="148.7">20 MM THICK FLOOR FINISH</text>
<text x="122.2" y="154.4">DPC IN CC 1:2:4</text>
<text x="122.2" y="173.2">EARTH FILLING</text>
<text x="122.4" y="178.9">SIZED STONE MASONRY IN CM 1:6</text>
<text x="122.2" y="210.9">PCC BED IN CC 1:4:8</text>
<text x="112.5" y="231.2">CROSS SECTION OF A WALL FOOTING</text>
<text x="119.1" y="238.1">SCALE</text>
<text x="155" y="238.1">1:30</text>
<text x="119.7" y="244.5">NAME</text>
<text x="143.5" y="244.5">BISHAL BHURTEL</text>
<text x="121.1" y="250.8">USN</text>
<text x="147.5" y="250.8">1BM20CV193</text>
<text x="120.1" y="257">DATE</text>
<text x="150.6" y="257">12/1/2022</text>
</g>
</svg>
